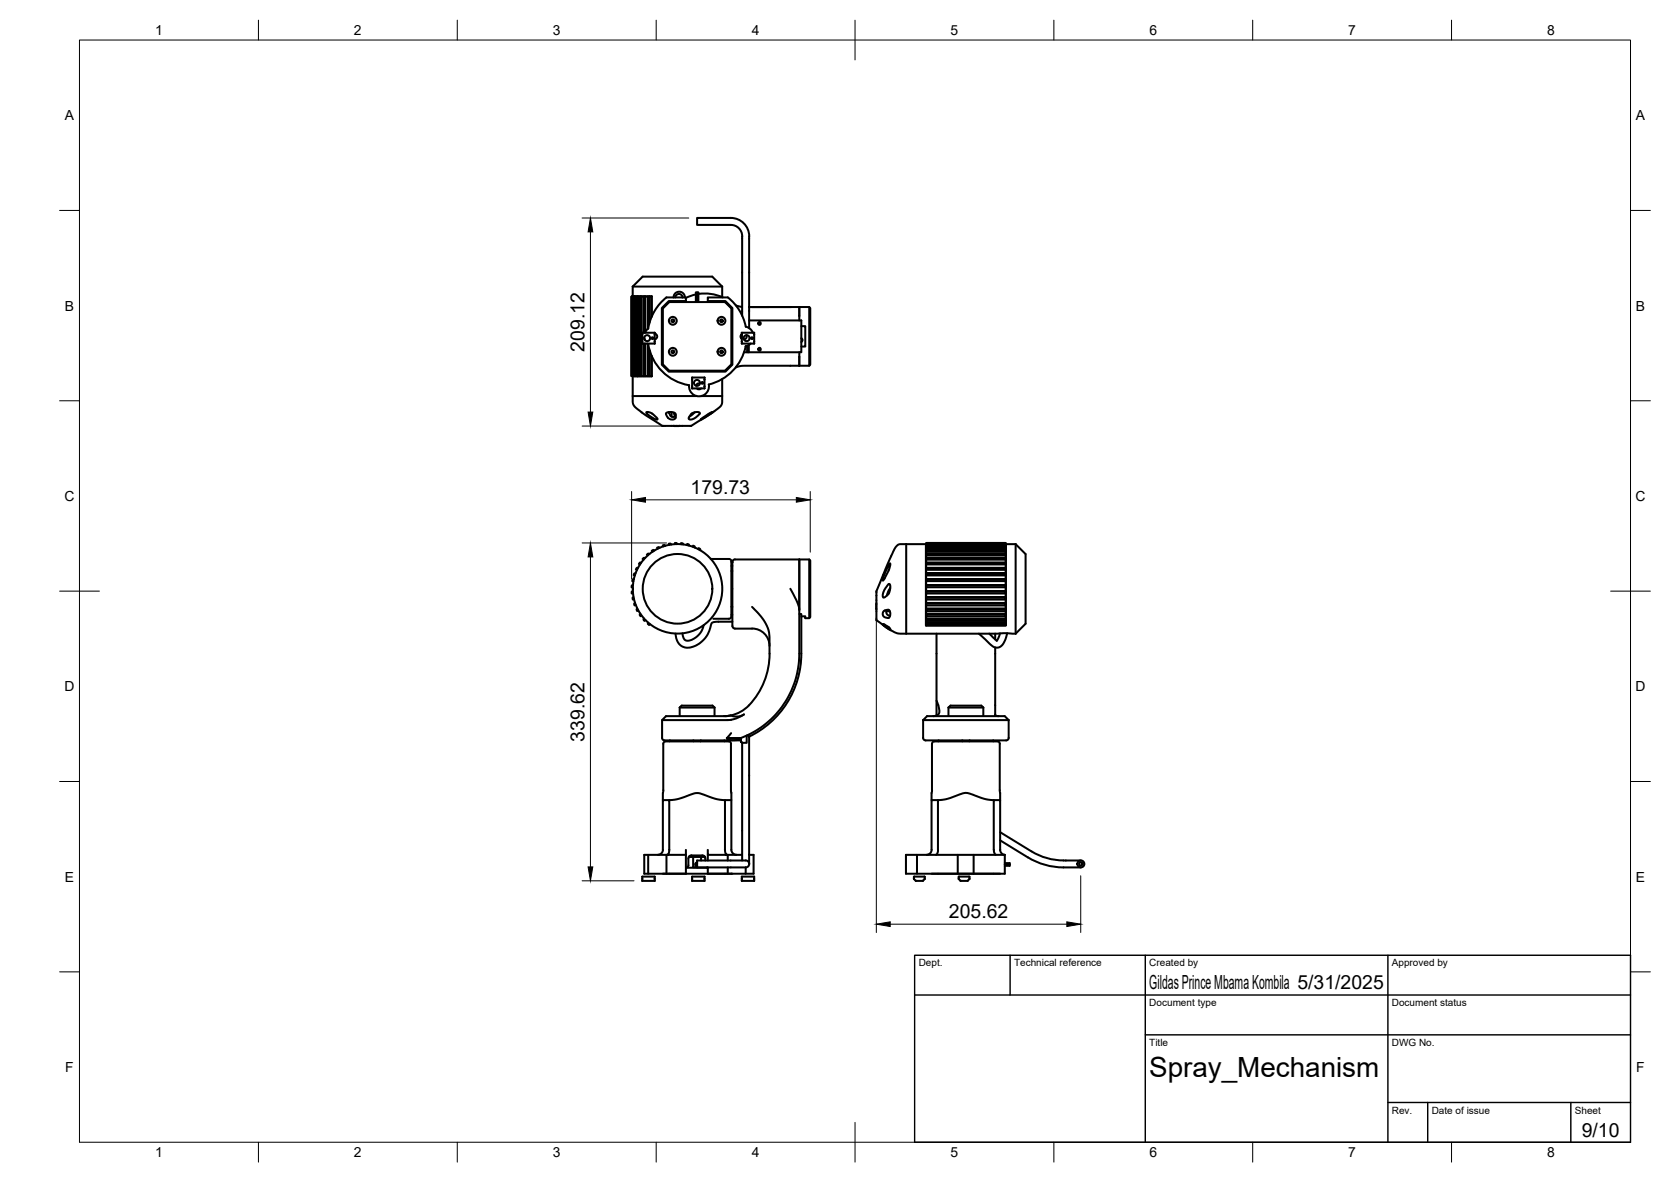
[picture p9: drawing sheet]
<svg xmlns="http://www.w3.org/2000/svg" width="420mm" height="297mm" viewBox="0 0 420 297" stroke-linecap="round" stroke-linejoin="round" font-family="sans-serif">
<!-- layer: Visible -->
<g fill="none" stroke="#000" stroke-width=".51">
<path d="M159 74.5h-.2v20v-20v20h.2M159.1 72h22.5M159.1 74.5h4.8M159.1 72l2.5-2.5h17.5l2.5 2.5M159.1 72v2.5M159.1 74.5l-.1 20 .1-20h.3M159.4 74.5v20h-.3M159.4 74.5h.1M159.6 74.5h-.2v20h.2v-20h.2M159.8 74.5v20h-.2M159.8 74.5h.2M160.2 74.5h-.2v20h.2v-20h.3"/>
<path d="M160.3 74.5h.1M160.5 74.5v20h-.3M160.5 74.5h.3M161.1 74.5h-.3v20h.3v-20h.2M161.3 74.5v20h-.2M161.3 74.5h.5M162.1 74.5h-.3v9.1M162.2 74.5h-.1v9.1M162.2 74.5v9M162.2 74.5h.7M163.2 74.5h-.3v8.2M163.4 74.5h-.2v6.9"/>
<path d="M163.4 74.5v6.4M163.4 74.5h.5M163.8 74.5v5.1M163.9 74.5v5.1M168.3 75.9h14l1.6 1.6v14.1l-1.6 1.6h-14l-1.6-1.6v-14.1zM169.4 74.7a1.43 1.43 0 0 1 1.4-1.4 1.43 1.43 0 0 1 1.4 1.4M169.8 74.7a.93 .93 0 0 1 .9-.8 .93 .93 0 0 1 1 .8M171.5 74.7h.1M172.5 75.7h-4.3l-1.8 1.7v14.3l1.8 1.7h14.2l1.7-1.7v-14.3l-1.7-1.7h-4.4M172.5 75.7v-1h-4.9a12.4 12.4 0 0 0-4.6 7.9l-.8 1M172.5 75.7v.2M175 75.9v-2.4h.3v2.4"/>
<path d="M175 74l-2.5 .9M175.3 75.9v-2.4h.3v2.4M175.3 73.9h.1M175.6 73.9a10.8 10.8 0 0 1 6.1 .8M178 75.9v-1.2h5a12.5 12.5 0 0 1 4.5 7.4l1.3 .7 .5 .8M181.6 72v2.7M185 76.7l1.6 .4M186.6 79.4v-19.4a2.93 2.93 0 0 0-2.9-3.5h-8.4v-1.7h8.4a4.7 4.7 0 0 1 4.7 5.2v22.5M188.4 77.2h10.3M188.4 77.2h12.6M188.4 77.2l5.1-.1-4.4 .1M201 77.2v3.3"/>
<path d="M201 77.2h2.5a2.65 2.65 0 0 1 .2 2v10.6a2.76 2.76 0 0 1-.2 2.1h-2.5M203.5 77.2v14.7M159.1 99.5h16M159.1 99.5v1.2a3.4 3.4 0 0 0 2.1 2.8l5.3 3.5h7.3l1.6-1a30.1 30.1 0 0 0 5.9-4.1l.3-.8v-1.6M159.4 94.5h.1M159.8 94.5h.2M160.3 94.5v.1M160.5 94.5h.3M161.3 94.5h.5M161.5 83.6h3.1v2.7h-3.1zM161.8 86.3v8.2M162 84.8l.2 .7"/>
<path d="M162.1 86.3v8.2h-.3M162.1 85.2v.2M162.2 86.3v8.2h-.1M162.2 94.5h.7M162.7 86.3l.2 .2a12.8 12.8 0 0 0 10.4 10.3 2.51 2.51 0 0 0 2.5 2.8 2.51 2.51 0 0 0 2.4-3 12.5 12.5 0 0 0 9.3-9.6M162.9 86.5v8M163.2 87.6v6.9h-.3M163.4 88.1v6.4h-.2M163.4 94.5h.5M163.8 89.4v5.1M163.9 89.5v5.1h-4.8v4.9M164.6 83.8a.75 .75 0 0 1 .6 .8 .75 .75 0 0 1-.6 .7"/>
<path d="M174 94.9h3.1v2.7h-3.1zM175.2 97.6l.6 .2 .5-.2M176 96.4h-.6l-.4 .5M176.4 99.5h5.2M181.6 95.3v4.2M186.3 84.7h.1M186.3 84.4v.4M186.3 84.3h.1M186.3 84.3v.6M186.5 84l-.3 .6 .3 .5M186.5 83.6h3.1v2.7h-3.1zM187.7 84.2v.7l-.6 .4"/>
<path d="M187.9 87v1.5M188.1 86.8v.2h-.6M188.3 86.7v1.8M188.4 80.5h13.1v8h-14.4M188.8 86.3l-1.3 .7M201 88.5v3.4M201 91.9h-13.9l-2.1 .4M201.5 85l.3 .5-.3 .4M201.5 82h1v5.1h-1M162.5 103.6a2.86 2.86 0 0 1 2.8 1.8 3.9 3.9 0 0 1-2.8-1.7zM167.6 103.8a1.82 1.82 0 0 1 2.3 .4 1.02 1.02 0 0 1-.4 1.2 1.02 1.02 0 0 1-1.3-.2l-.1-.1a1.1 1.1 0 0 1-.5-1.3zM168.2 103.6v.2a1.04 1.04 0 0 0 1.5 .8l-.2-.9"/>
<path d="M168.9 103.6v1.1M169.3 107h.2M169.5 107.1h1.2M170.9 107h-.2M173.8 104.1a1.74 1.74 0 0 1 2.2-.2l-.1 .1a2.55 2.55 0 0 1-2.7 1.3zM174.7 103.6l-1.3 1.1M176.2 105.4l1.9-1.3 1.1-.6-1.3 1zM163.3 139.2l-.3-.1-.4 .3 .3 .2M164.5 138.4l-.2-.2-.4 .2 .2 .2M165.9 137.7l-.2-.2-.5 .1 .2 .3M167.3 137.2l-.2-.3-.5 .1 .2 .3M168.8 136.8l-.2-.2h-.5l.2 .3"/>
<path d="M169.8 136.7l-.1-.3 .5 .1 .1 .2M171.3 136.8l-.1-.3 .5 .1 .1 .2M172.8 137v-.3l.4 .1v.3M174.2 137.4l.1-.3 .4 .2v.3M175.6 138l.1-.3 .4 .3-.1 .3M227.9 136.7v22.5M227.9 136.7h4.9v20.5h20.1v-20.5h2.5M227.9 136.7h-1.4a2.2 2.2 0 0 0-1.9 1.8l-4.2 10.1v7.3l3.8 2.6a4.9 4.9 0 0 0 3.7 .7M232.8 138h.1M232.9 139.4v.2h20M232.9 138.4v.2h20M232.9 137.6v.3h20"/>
<path d="M232.9 137v.3h20M232.9 136.6v-.2h20v.2M232.9 136.6v.3M232.9 137.3v.2M232.9 137.9v.3M232.9 138.6v.5M232.9 139.6v.6M252.9 139.4v-.3h-20v.3h20v.2M252.9 138.4v-.2h-20v.2h20v.2M252.9 137.6v-.1h-20v.1h20v.3M252.9 137l-20-.1 20 .1v.3M252.9 136.6h-20h20v.3"/>
<path d="M252.9 137.3v.2M252.9 137.9v.3M252.9 138.6v.5M252.9 139.6v.6M252.9 138.6h.1M252.9 138h.1M255.4 136.7v22.5M255.4 136.7l2.5 2.5v17.5l-2.5 2.5M159.1 148.6l-.3 .1v.4h.4M159.1 147.1h-.2l-.1 .5 .3-.1M159.3 150.1l-.3 .1 .1 .5 .3-.2M159.4 145.5l-.3 .1-.1 .4h.3"/>
<path d="M159.7 151.5l-.3 .2 .2 .5 .2-.2M159.8 144.1h-.3l-.2 .4 .3 .1M160.2 152.9l-.2 .2 .2 .5 .3-.2M160.4 142.7h-.3l-.2 .4 .3 .1M161 154.2l-.2 .3 .3 .4 .2-.2M161.2 141.4h-.3l-.3 .3 .3 .1M161.9 155.4l-.1 .3 .3 .3 .1-.2M162.2 140.3l-.3-.1-.3 .3 .2 .1M163 156.5l-.1 .3 .3 .3 .2-.3M177 157.1a4.6 4.6 0 0 1-4.5 3.9l-.6-.6-.3-1.2M178.7 140.5h4.6l.4 .2 .2 .4M183.9 141.1v13.8"/>
<path d="M183.9 154.5h.2M183.9 142.2h.2M183.9 141.2h.2M183.9 152.5h.2M183.9 143.5h.2M183.9 154.9l-.2 .4-.4 .2h-4M184.1 156.2h-3.8a1.34 1.34 0 0 0-1.7 1.5 6.4 6.4 0 0 1-6.3 5 3.3 3.3 0 0 1-2.5-3.5M184.1 141.2v15.1a1.24 1.24 0 0 0 .7 1.7h4.3a4.3 4.3 0 0 1 4.4 4.3M184.8 140.6h16.2M184.8 140.6l-.4 .2-.2 .4M189.1 152.5a12.8 12.8 0 0 1 4.3 6.5l.1 1.2a25.1 25.1 0 0 1-.9 9.9 15.1 15.1 0 0 1-7 9.1l-1.9 .6-1.7 .2M201 140.6h2.5a2.65 2.65 0 0 1 .2 2.1v10.6a2.76 2.76 0 0 1-.2 2h-1v-.4h-1"/>
<path d="M201 140.6v12.7l-.5-1.8-1.8-3.5M201 154.3h.5v10a23.1 23.1 0 0 1-13.2 20.8l-.2-.4M201 140.6v23.7a22.6 22.6 0 0 1-14.7 21.2M203.5 140.6v14.7M220.3 153l.1 .2M220.4 151.6l-.1 1.4M222 156.8a2.73 2.73 0 0 1 1.8 1.4l-1.1-.7zM222.2 153.6a.96 .96 0 0 1 1.3-.3 .96 .96 0 0 1 .3 1.3 .93 .93 0 0 1-.8 .7 .93 .93 0 0 1-.9-.6l-.1-.6zM222.9 153.6h.8M223 153.3a.97 .97 0 0 0 .8 1.5M223.3 146.9l.1-.1a.46 .46 0 0 1 .5 .2 .46 .46 0 0 1 0 .5 2.36 2.36 0 0 1-1.8 2.6 3.3 3.3 0 0 1 1.2-3.2zM223.7 141.6h.1a8.2 8.2 0 0 1-1.7 4.2l-.1 .1v-.2l.3-1.1z"/>
<path d="M223.8 147.8l-.8 1.8M227.9 159.2l24.4-.1 3.1 .1M232.8 156l.1 .5M232.9 156.8v.3h20M232.9 155.7v.3h20M232.9 154.5v.4h20M232.9 153.1v.5h20M232.9 151.7v.5h20M232.9 150.2v.5h20M232.9 148.7v.4h20M232.9 147.1v.5h20M232.9 145.6v.4h20"/>
<path d="M232.9 144.1v.4l20 .1M232.9 144.5l20 .1M232.9 143.1l20 .1M232.9 141.7v.1h20M232.9 140.5v.1h20M232.9 157.1h20M232.9 140.6v.8M232.9 141.8v.9M232.9 143.2v.9M232.9 144.6v.9M232.9 146v1.1M232.9 147.6v1"/>
<path d="M232.9 149.1v1M232.9 150.7v.8M232.9 152.2v.7M232.9 153.6v.6M232.9 154.9v.5M235.5 159.2v20.6M248.8 159.2l1.9 1.8M250.2 159.2v1.5M251.4 159.2l-.8 1.8M252.9 156.8v-.3h-20v.3h20v.3M252.9 155.7v-.3h-20v.3h20v.3M252.9 154.5v-.3h-20v.3h20v.4"/>
<path d="M252.9 153.1v-.2h-20v.2h20v.5M252.9 151.7v-.2h-20v.2h20v.5M252.9 150.2v-.1h-20v.1h20v.5M252.9 148.7v-.1h-20v.1h20v.4M252.9 147.1h-20h20v.5M252.9 145.6l-20-.1 20 .1v.4M252.9 144.1h-20h20v.4M252.9 143.1v-.4h-20v.4l20 .1M252.9 141.7v-.3h-20v.3h20v.1M252.9 140.5v-.3h-20v.3h20v.1M252.9 140.6h.1M252.9 140.6v.8"/>
<path d="M252.9 141.8v.9M252.9 143.2v.9M252.9 144.6v.9M252.9 146v1.1M252.9 147.6v1M252.9 149.1v1M252.9 150.7v.8M252.9 152.2v.7M252.9 153.6v.6M252.9 154.9v.5M252.9 156v.5M252.9 141.3h.1"/>
<path d="M252.9 156h.1M253.3 159.1l-.3 .8a2.98 2.98 0 0 1-2.5 2.9 5 5 0 0 1-2.7-2.1l-1.7-1.5M170.9 177.8h8.8M170.9 177.8l.5-.5h6a2.34 2.34 0 0 1 2.3 .5M170.9 177.8v2.2M179.7 177.8v2.2M235.5 176.1l.1 .2a3.3 3.3 0 0 1 .4 3.2l-.5 .3-.9 .2M235.5 179.8v.2M238.5 177.8h8.7M238.5 177.8a2.34 2.34 0 0 1 2.3-.5h5.9l.5 .5M238.5 177.8v2.2M247.2 177.8v2.2"/>
<path d="M250.2 179.8l.9 .2M250.2 162.7v17.3M250.2 179.5l.1 .3M166.5 181l16.9-.1 1.7-.4 2-1a3.8 3.8 0 0 1-3.4 .3l-.9 .2h-15.3l-1 1v4.4a1.27 1.27 0 0 0 1.6 .7l18.2-.1M166.7 199.2v1.9M166.7 199.3l.1-12.4a1.27 1.27 0 0 1 1.6-.6h13.7a1.69 1.69 0 0 1 1.7 .4l.1 26.8a1.26 1.26 0 0 0 1.3 1.3M168.5 186.1l-.1 .2M174.3 186.1l.1 .2M176.1 186.1v.2M176.2 186.1h.1M182.1 186.1h.1M182.2 186.1v.2"/>
<path d="M182.8 185.5v.1a.94 .94 0 0 0 1.2 .4l2-.2 .3 .2v-.5M183.8 184.2l-1 1.3h3.5M186.6 186.7v29.5M187.6 184.9h.1v1.8h-1.2v-.2h-.2v-1.1M187.7 184.9h.1M188.4 185.1v32M232.1 181l1-1h19.5l1 1M232.1 181h21.5M232.1 181v4.4a1.25 1.25 0 0 0 1.7 .7h18.1a1.33 1.33 0 0 0 1.7-.7v-4.4M234.2 199.3v1.8M234.3 199.3l.1-12.4a1.27 1.27 0 0 1 1.6-.6h13.7a1.74 1.74 0 0 1 1.6 .4l.2 14.4M235.9 186.1v.2"/>
<path d="M236 186.1h.1M241.9 186.1h.1M242 186.1v.2M243.7 186.1v.2M243.8 186.1h.1M249.7 186.1h.1M249.8 186.1v.2M163 214.8v4.8M166.7 219.6h17.2M166.7 213.6v-12.5h1.6v12.5M166.7 213.5a1.26 1.26 0 0 1-1.3 1.3M167.6 214.8v4.8"/>
<path d="M167.7 214.8h-5.7v4.8h10.5v-4.8M168.3 213.6a.95 .95 0 0 1-.6 1.2h4.8v-1.2M168.3 201.1l2.8-.5a14.8 14.8 0 0 1 4.6-1.3l4.2 1.5 2.4 .3M168.3 213.5h.1M173.1 215.7v1.8M173.1 217.4l-.2 .5-.4 .2h5.5l-.3-.1M173.1 215.7a.72 .72 0 0 1 .7-.7h2.8a.75 .75 0 0 1 .8 .7l-.1 .5M173.2 215.3h4M174.3 217.9h.1M174.3 215.3v2.6M174.3 217.9h1M174.3 215.3h.1"/>
<path d="M175.3 216.2h11.3a1.76 1.76 0 0 1 1.7 .6 1.04 1.04 0 0 1-.3 1 1.04 1.04 0 0 1-1.1 .2h-11.6zM175.3 216.7a.5 .5 0 0 0-.5 .5 .5 .5 0 0 0 .5 .5M176.3 215.3h.1M176.3 215.3v.9M178 213.6v1.2h4.9a.93 .93 0 0 1-.6-1.2M178 214.8v1.4M182.3 213.5h.1M182.9 214.8h3.7M183 214.8v1.4M183 218v1.6M183.9 201.1h-1.6v12.5M187.5 218v1.6"/>
<path d="M188.4 214.8h1.1v4.8h-11.5v-1.6M227.8 214.8h24.8v4.8h-24.8zM230.6 214.8v4.8M234.2 219.6h17.3M234.3 213.5a1.26 1.26 0 0 1-1.3 1.3M235.8 201.1h-1.6v12.5M240.8 214.8v4.8M244.8 214.8v4.8M249.9 201.1l-2.8-.5a14.2 14.2 0 0 0-4.7-1.3l-4.2 1.5-2.4 .3 .1 12.4a1.18 1.18 0 0 1-.6 1.3M250.4 214.8a1.23 1.23 0 0 1-.5-1.2v-12.5h1.6v12.5a1.27 1.27 0 0 0 1.1 1.2M251.5 209.1l7.9 4.9a20.6 20.6 0 0 0 11.7 2.2h.7M251.5 211.2l6.9 4.3"/>
<path d="M252.6 216.9h1.3v.3h-1.3M252.6 217.3h1.3v.3h-1.3M258.4 215.4a22.1 22.1 0 0 0 12.7 2.6h.7M161.5 220.3h3.1v1.1h-3.1zM174 220.3h3.1v1.1h-3.1zM186.5 220.3h3.1v1.1h-3.1zM230.3 221.4h1.7M232 221.3l.5-.4v-.6h-2.7v.6l.5 .4M241.6 221.4h1.6M243.7 220.3h-2.6v.6l.5 .4M243.7 220.3l.1 .6-.5 .4"/>
<circle cx="162.7" cy="85" r=".75"/>
<circle cx="164.1" cy="85" r=".22"/>
<circle cx="169.2" cy="88.4" r=".35"/>
<circle cx="169.2" cy="80.6" r=".35"/>
<circle cx="169.2" cy="80.6" r=".98"/>
<circle cx="169.2" cy="88.4" r=".98"/>
<circle cx="175.2" cy="96.2" r=".75"/>
<circle cx="176.6" cy="96.2" r=".22"/>
<circle cx="181.4" cy="88.4" r=".35"/>
<circle cx="181.4" cy="80.6" r=".35"/>
<circle cx="181.4" cy="88.4" r=".98"/>
<circle cx="181.4" cy="80.6" r=".98"/>
<circle cx="187.7" cy="85" r=".75"/>
<circle cx="189.1" cy="85" r=".22"/>
<circle cx="191" cy="81.3" r=".35"/>
<circle cx="191" cy="87.8" r=".35"/>
<circle cx="170.4" cy="148" r="8.8"/>
<circle cx="170.4" cy="148" r="11.3"/>
<circle cx="175.1" cy="217.4" r=".16"/>
<circle cx="175.1" cy="217" r=".16"/>
<circle cx="271.8" cy="217.1" r=".43"/>
<circle cx="271.8" cy="217.1" r=".88"/>
</g>
<g fill="#000">
<circle cx="198.7" cy="77.2" r=".25"/>
<circle cx="183.9" cy="219.6" r=".25"/>
</g>
<!-- layer: BORDER -->
<g fill="none" stroke="#000" stroke-width=".25">
<path d="M20 10.1h390v276.9h-390zM65 5.1v5M115 5.1v5M165 5.1v5M215 5.1v10M265 5.1v5M315 5.1v5M365 5.1v5M15 52.9h5M410 52.9h5M15 100.7h5M410 100.7h5"/>
<path d="M15 148.6h10M405 148.6h10M15 196.4h5M410 196.4h5M15 244.2h5M410 244.2h5M65 287v5M115 287v5M165 287v5M215 282.1v9.9M265 287v5M315 287v5"/>
<path d="M365 287v5"/>
</g>
<!-- layer: TITLEBLOCK -->
<path d="M230 240.1h180v46.9h-180zM230 250h180M254 240.1v9.9M288 240.1v46.9M349 240.1v46.9M288 260.1h122M349 277.1h61M359 277.1v9.9M395 277.1v9.9" fill="none" stroke="#000" stroke-width=".36"/>
<!-- layer: FD_Dimensions -->
<path d="M146.4 54.8h26.8M148.5 58.3v45.3M146.4 107.1h21M146.4 136.4h21.2M148.5 140v77.9M158.8 123.5v22M162.3 125.6h37.9M203.7 123.5v15.3M220.3 155.1v79.2M146.4 221.3h13M223.8 232.2h44.4M271.7 220.1v14.2" fill="none" stroke="#000" stroke-width=".25"/>
<path d="M148.5 54.8l.6 3.5h-1.2zM147.9 103.6h1.2l-.6 3.5zM148.5 136.4l.6 3.6h-1.2zM158.8 125.6l3.5-.6v1.2zM200.2 125l3.5 .6-3.5 .6zM147.9 217.9h1.2l-.6 3.4zM220.3 232.2l3.5-.5v1.1zM268.2 231.7l3.5 .5-3.5 .6z" fill="#000" stroke="#000" stroke-width=".25"/>
<text font-size="7" x="289" y="270.6">Spray_Mechanism</text>
<g font-size="4.9">
<text x="147" y="88.3" transform="rotate(-90 147 88.3)">209.12</text>
<text x="173.7" y="124.1">179.73</text>
<text x="147" y="186.4" transform="rotate(-90 147 186.4)">339.62</text>
<text x="238.6" y="230.8">205.62</text>
<text x="289" y="248.5">Gildas Prince Mbama Kombila 5/31/2025</text>
<text x="397.7" y="285.7">9/10</text>
</g>
<g font-size="3.5">
<text x="39" y="8.8">1</text>
<text x="89" y="8.8">2</text>
<text x="139" y="8.8">3</text>
<text x="189" y="8.8">4</text>
<text x="239" y="8.8">5</text>
<text x="289" y="8.8">6</text>
<text x="339" y="8.8">7</text>
<text x="389" y="8.8">8</text>
<text x="16.3" y="30.2">A</text>
<text x="411.3" y="30.2">A</text>
<text x="16.3" y="78">B</text>
<text x="411.3" y="78">B</text>
<text x="16.2" y="125.9">C</text>
<text x="411.2" y="125.9">C</text>
<text x="16.2" y="173.7">D</text>
<text x="411.2" y="173.7">D</text>
<text x="16.3" y="221.6">E</text>
<text x="411.3" y="221.6">E</text>
<text x="16.4" y="269.4">F</text>
<text x="411.4" y="269.4">F</text>
<text x="39" y="290.8">1</text>
<text x="89" y="290.8">2</text>
<text x="139" y="290.8">3</text>
<text x="189" y="290.8">4</text>
<text x="239" y="290.8">5</text>
<text x="289" y="290.8">6</text>
<text x="339" y="290.8">7</text>
<text x="389" y="290.8">8</text>
</g>
<g font-size="2.5">
<text x="231" y="242.9">Dept.</text>
<text x="255" y="242.9">Technical reference</text>
<text x="289" y="242.9">Created by</text>
<text x="350" y="242.9">Approved by</text>
<text x="289" y="252.8">Document type</text>
<text x="350" y="252.8">Document status</text>
<text x="289" y="262.9">Title</text>
<text x="350" y="262.9">DWG No.</text>
<text x="350" y="279.9">Rev.</text>
<text x="360" y="279.9">Date of issue</text>
<text x="396" y="279.9">Sheet</text>
</g>
</svg>
